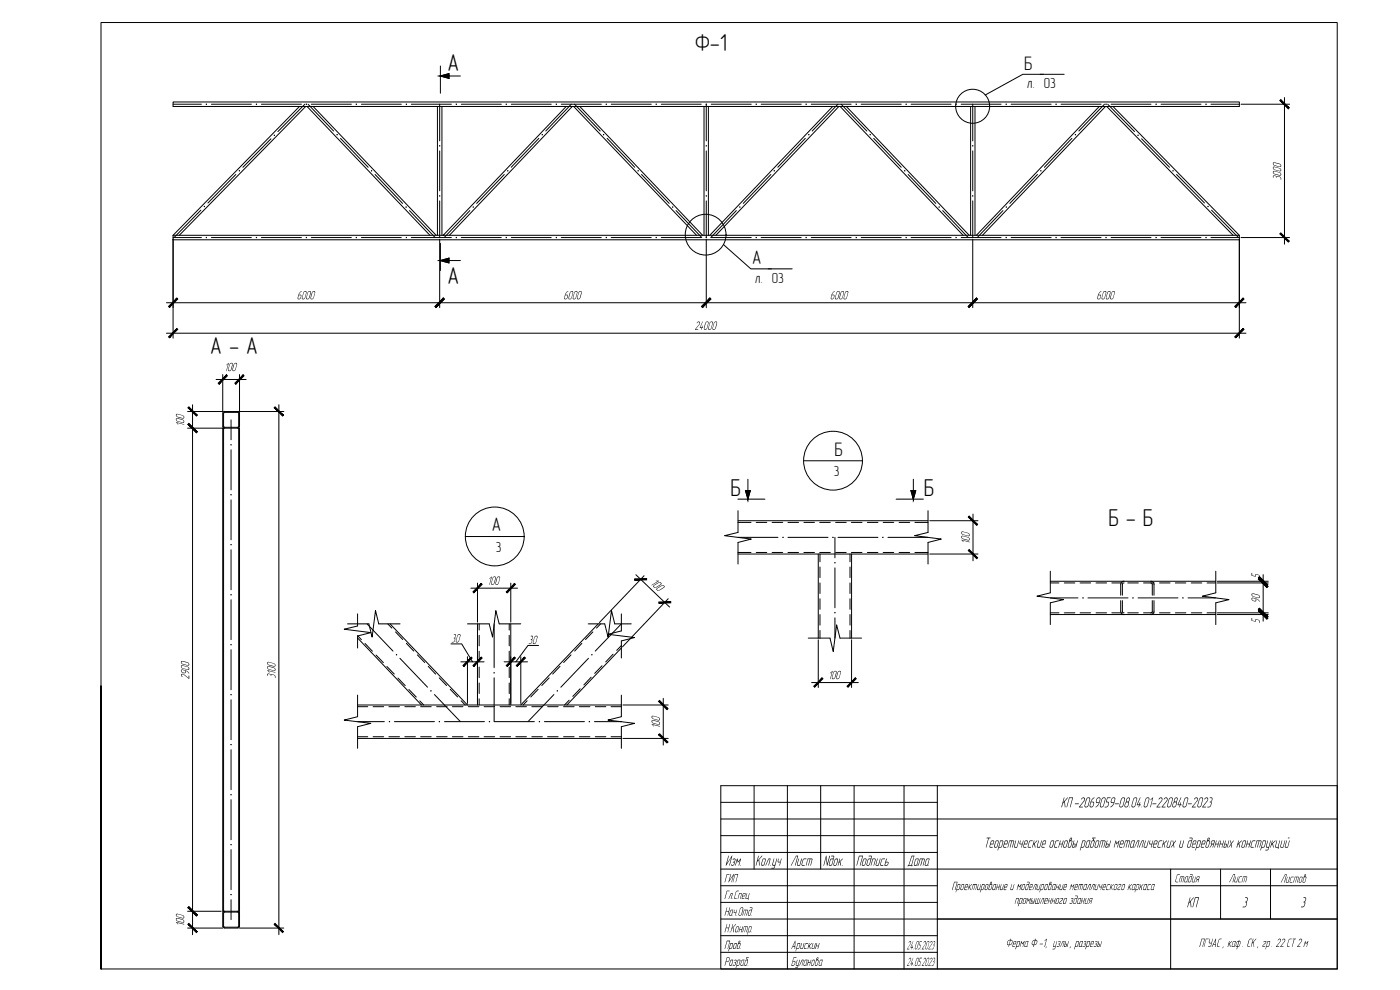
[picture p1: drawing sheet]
<svg xmlns="http://www.w3.org/2000/svg" width="420mm" height="297mm" viewBox="0 0 420 297" stroke-linecap="round" stroke-linejoin="round" font-family="sans-serif">
<!-- layer: 0 -->
<g fill="none" stroke="#000" stroke-width=".3">
<path d="M132.2 19.8v8.2M51.9 30.6h320v1.3h-320zM51.9 31.3h8.6M63.5 31.3h11.9M78.4 31.3h12.1M89.9 31.9l-38 38.7M91.5 31.3l-8.1 8.2M91.7 31.9l-37.9 38.7M92.2 31.9l36.8 38.7M92.5 31.3l7.6 8M93.4 31.3h12.1M94 31.9l36.9 38.7"/>
<path d="M108.5 31.3h11.9M123.4 31.3h12.1M131.3 31.9v38.7M132 31.3v11M132.2 22.8l2.5-.7v1.4zM132.6 31.9v38.7M134.7 22.8h3.5M138.4 31.3h12.1M153.5 31.3h11.9M168.4 31.3h12.1M169.9 31.9l-36.9 38.7h1.9l36.8-38.7M171.4 31.3l-7.6 8"/>
<path d="M172.2 31.9l36.8 38.7M172.4 31.3l7.7 8M174 31.9l36.9 38.7M183.4 31.3h12.1M198.5 31.3h11.9M211.3 31.9v38.7M212 31.3v11M212.6 31.9v38.7M213.4 31.3h12.1M228.4 31.3h12.1M243.5 31.3h11.9M249.9 31.9l-36.9 38.7"/>
<path d="M251.5 31.3l-7.7 8M251.8 31.9l-37 38.7M252.1 31.9l37 38.7M252.4 31.3l7.7 8M254 31.9l36.9 38.7M258.4 31.3h12.1M273.4 31.3h12.1M288.5 31.3h11.9M291.3 31.9v38.7M291.9 31.3v11M292.6 31.9v38.7M303.4 31.3h12.1"/>
<path d="M312.2 22.3h.9M318.4 31.3h12.1M329.9 31.9l-36.9 38.7M331.5 31.3l-7.7 8M331.8 31.9l-36.9 38.7M332.1 31.9l38 38.7M332.4 31.3l8.1 8.2M333.5 31.3h11.9M334 31.9l37.9 38.7M348.4 31.3h12M363.4 31.3h8.5M70.8 52.4l-8.4 8.5"/>
<path d="M81.3 41.6l-8.4 8.6M102.2 41.5l8.3 8.7M112.6 52.4l8.2 8.6M132 45.3v12M151.3 52.4l-8.3 8.6M161.7 41.5l-8.3 8.7M182.2 41.5l8.3 8.7M192.5 52.4l8.3 8.6M212 45.3v12M231.4 52.4l-8.3 8.6M241.7 41.5l-8.3 8.7M262.2 41.5l8.3 8.7"/>
<path d="M272.5 52.4l8.3 8.6M291.9 45.3v12M311.4 52.4l-8.3 8.6M321.7 41.5l-8.3 8.7M342.6 41.6l8.4 8.6M353.1 52.4l8.4 8.5M51.9 70.6v1.4h320v-1.4h-237M51.9 70.6h81.1M51.9 71.3h8.6M60.3 63.1l-8.1 8.2M63.5 71.3h11.9M78.4 71.3h12.1"/>
<path d="M93.4 71.3h12.1M108.5 71.3h11.9M122.9 63.2l7.7 8.1M123.4 71.3h12.1M132 60.3v11M132.2 78.2l2.5-.7v1.4zM132.2 73v8.2M134.7 78.2h3.5M138.4 71.3h12.1M141 63.2l-7.7 8.1M153.5 71.3h11.9M168.4 71.3h12.1"/>
<path d="M183.4 71.3h12.1M198.5 71.3h11.9M202.9 63.2l7.7 8.1M212 60.3v11M213.4 71.3h12.1M221 63.2l-7.7 8.1M228.4 71.3h12.1M243.5 71.3h11.9M258.4 71.3h12.1M273.4 71.3h12.1M282.9 63.2l7.7 8.1M288.5 71.3h11.9"/>
<path d="M291.9 60.3v11M301 63.2l-7.7 8.1M303.4 71.3h12.1M318.4 71.3h12.1M333.5 71.3h11.9M348.4 71.3h12M363.4 71.3h8.5M363.6 63.1l8.1 8.2M230.5 80.7h1M66.8 128.5h5.1v144.9h-5.1zM67.1 123.9v4.1M67.1 128.5v144.9"/>
<path d="M67.1 127.9l.3 .3M67.4 128.2h4M67.4 123.7h4M67.4 123.5h4M67.4 123.4l-.6 .5 .1 4 .5 .5M67.4 123.7l-.3 .2M69.3 126v5.9M69.3 134.9v12.1M71.4 123.7l.2 .2v4l-.2 .3M71.4 123.4l.5 .5v4l-.5 .5M71.6 128.5v144.9M69.3 150v12"/>
<path d="M221.4 149.8h8.2M221.5 153.2v6.6l-4 .9 8 1-4 1.1v6.4M221.5 156.7h3.9M221.5 156.2h57M223.7 147.2h1.5l-.7 2.6zM224.5 143.8v3.4M226.9 156.7h3.2M231.7 156.7h3.2M236.5 156.7h3.1M241.3 156.7h3.1M246 156.7h3.2M250.8 156.7h3.2"/>
<path d="M255.5 156.7h3.2M260.3 156.7h3.2M265 156.7h3.2M268.9 149.8h8.2M269.8 156.7h3.2M273.4 147.2h1.4l-.7 2.6zM274.1 143.8v3.4M274.6 156.7h3.9M278.5 153.2v6.6l-4 .9 8 1-4 1.1v6.4M69.3 165v11.9M69.3 179.9v12M221.5 165.8h3.9"/>
<path d="M221.5 166.2h57M221.5 161.2h12M226.9 165.8h3.2M231.7 165.8h3.2M236.5 165.8h3.1M236.5 161.2h12M241.3 165.8h3.1M245.6 166.2v25.3M246 165.8h3.2M246.1 166.2v2.4M246.1 170.1v3.2M246.1 174.9v3.2"/>
<path d="M246.1 179.6v3.2M250.6 161.2v6.2M250.6 170.4v12M250.8 165.8h3.2M251.5 161.2h12M255.1 166.2v2.4M255.1 170.1v3.2M255.1 174.9v3.2M255.1 179.6v3.2M255.5 165.8h3.2M255.6 166.2v25.3M260.3 165.8h3.2"/>
<path d="M265 165.8h3.2M266.5 161.2h12M269.8 165.8h3.2M274.6 165.8h3.9M315.2 171.4v6.5l-4 1 8 1-4 1v6.5M315.2 174.9h2.6M315.2 174.4h49.7M315.2 179.4h8.3M319.4 174.9h3.2M324.1 174.9h3.2M326.5 179.4h12M328.9 174.9h3.2"/>
<path d="M333.7 174.9h3.1M337.4 174.9l-.6 .3v3.4M337.4 174.4a.94 .94 0 0 0-1.1 1v3.2M338.5 174.9h3.1M341.5 179.4h12M343.2 174.9h3.2M345.4 174.9l.4 .3v3.4M345.4 174.4a.93 .93 0 0 1 .9 1v3.2M348 174.9h3.2M352.7 174.9h3.2M356.5 179.4h8.4M357.5 174.9h3.2"/>
<path d="M362.2 174.9h2.7M364.9 171.4v6.5l-4.1 1 8.1 1-4 1v6.5M69.3 194.9v12.1M104.3 187.2h6.4l1 4 1-8 1 4h6.4M107.3 184.2v3.6l-4 1 8 1-4 1v3.6M107.3 190.7l1.2 1.2M107.3 191.4l19.2 20.1M109.6 193.1l2.2 2.3M110.2 187.2l7.7 8.2M112.9 196.5l2.2 2.3M116.1 200l2.2 2.3M116.4 187.2l1.2 1.3"/>
<path d="M117.1 187.2l23.2 24.3M118.7 189.6l2.2 2.3M120 197.5l8.3 8.7M122 193l2.2 2.4M125.3 196.5l2.2 2.3M128.5 199.9l2.2 2.4M140.3 187.2h6.5l1 4 1-8 1 4h6.5M143.3 187.2v24.3M143.8 187.2v1.8M143.8 190.6v3.2M143.8 195.4v3.2M148.3 187.2v13.1"/>
<path d="M152.8 187.2v1.8M152.8 190.6v3.2M152.8 195.4v3.2M153.3 187.2v24.3M168.1 199.9l-2.2 2.4M171.4 196.5l-2.2 2.3M174.6 193l-2.1 2.4M176.5 187.2h5l1 4 1-8 1 4h4.9M176.6 197.5l-8.3 8.7M177.9 189.6l-2.2 2.3M179.5 187.2l-23.2 24.3M180.3 187.2l-1.3 1.3"/>
<path d="M180.7 199.8l-2.2 2.2M184 196.3l-2.2 2.3M186.5 184.2v5.1l-4 1 8 1-4 1v5.1M186.5 193.7l-1.4 1.4M186.5 194.4l-16.4 17.1M186.5 187.2l-7.9 8.2M242.6 191.5h6.5l1 4 1-8 1 4h6.5M246.1 184.4v3.2M246.1 189.2v2.3M250.6 185.4v6.1M255.1 184.4v3.2M255.1 189.2v2.3"/>
<path d="M315.2 183.9h2.6M315.2 184.4h49.7M319.4 183.9h3.2M324.1 183.9h3.2M328.9 183.9h3.2M333.7 183.9h3.1M336.3 180.2v3.2a.94 .94 0 0 0 1.1 1M336.8 180.2v3.3l.6 .4M338.5 183.9h3.1M343.2 183.9h3.2M345.8 180.2v3.3l-.4 .4M346.3 180.2v3.2a.94 .94 0 0 1-.9 1"/>
<path d="M348 183.9h3.2M352.7 183.9h3.2M357.5 183.9h3.2M362.2 183.9h2.7M30.3 205.8v84.9v-283.9h371v283.9h-371M69.3 210v11.9M107.3 208.6v6.4l-4 1.1 8 .9-4 1v6.5M107.3 212h3.1M107.3 211.5h79.2M107.3 216.5h8.1M112 212h3.1M116.7 212h3.2"/>
<path d="M118.4 216.5h12M119.4 203.4l2.2 2.3M121.5 212h3.2M122.7 206.9l2.2 2.3M126 210.3l1.2 1.2M126.2 212h3.2M130.4 208.4l7.8 8.1M131 212h3.2M131.8 203.4l2.2 2.3M133.4 216.5h12M135.1 206.8l2.2 2.3M135.8 212h3.1"/>
<path d="M138.4 210.3l1.2 1.2M140.5 212h3.2M143.8 200.1v3.2M143.8 204.9v3.2M143.8 209.7v1.8M145.3 212h3.2M148.3 203.4v13.1M148.4 216.5h12M150.1 212h3.1M152.8 200.1v3.2M152.8 204.9v3.2M152.8 209.7v1.8"/>
<path d="M154.8 212h3.2M158.2 210.3l-1.2 1.2M159.6 212h3.2M161.5 206.8l-2.2 2.3M163.4 216.5h12M164.3 212h3.2M164.8 203.4l-2.2 2.3M166.2 208.4l-7.7 8.1M169.1 212h3.2M170.8 210.1l-1.4 1.4M173.9 212h3.1M174.1 206.7l-2.2 2.2"/>
<path d="M177.4 203.2l-2.2 2.3M178.4 216.5h8.1M178.6 212h3.2M183.4 212h3.1M186.5 208.6v6.4l-4 1.1 8 .9-4 1v6.5M69.3 224.9v12M69.3 239.9v12.1M107.3 221.1h3.1M107.3 221.6h79.2M112 221.1h3.1M116.7 221.1h3.2M121.5 221.1h3.2"/>
<path d="M126.2 221.1h3.2M131 221.1h3.2M135.8 221.1h3.1M140.5 221.1h3.2M145.3 221.1h3.2M150.1 221.1h3.1M154.8 221.1h3.2M159.6 221.1h3.2M164.3 221.1h3.2M169.1 221.1h3.2M173.9 221.1h3.1M178.6 221.1h3.2"/>
<path d="M183.4 221.1h3.1M216.3 235.7h185v55h-185zM226.3 235.7v25.1M236.3 235.7v55M246.3 235.7v25.1M256.3 235.7v55M271.3 235.7v55M281.3 235.7v55M69.3 254.9v12M216.3 245.7h185M216.3 250.7h65M216.3 255.8h65"/>
<path d="M216.3 240.7h65M66.9 277.9l.5 .5 4 .1M67.1 273.9v4M67.1 277.9l.3 .3M67.4 278.2h4M67.4 273.4l-.5 .5-.1 4M69.3 269.9v6M71.4 273.7h-4l-.3 .2M71.4 273.7l.2 .2v4M71.4 273.4l.5 .5v4M71.6 277.9l-.2 .3M71.9 277.9l-.5 .5"/>
<path d="M216.3 270.7h65M216.3 275.7h185M216.3 265.8h65M216.3 260.8h185M351.3 265.8h50M351.3 260.8v29.9M366.3 260.8v14.9M381.3 260.8v14.9M216.3 280.7h65M216.3 285.7h65"/>
<circle cx="250" cy="138.2" r="8.8"/>
<circle cx="148.5" cy="161" r="8.8"/>
</g>
<g fill="#000" stroke="#000" stroke-width=".3">
<path d="M121.9 31.3h.1zM136.9 31.3h.1zM151.8 31.3h.2zM166.9 31.3h.1zM196.8 31.3h.2zM226.9 31.3h.1zM316.9 31.3h.1zM361.9 31.3h.1zM71.8 51.3h.1zM82.3 40.6h.1zM131.9 58.8h.1zM131.9 43.8h.1z"/>
<path d="M152.3 51.3h.2zM162.6 40.4h.2zM191.4 51.3h.2zM211.9 43.8h.1zM261.1 40.4h.1zM291.8 58.8h.2zM291.8 43.8h.2zM121.9 71.3h.1zM136.9 71.3h.1zM151.8 71.3h.2zM181.9 71.3h.1zM196.8 71.3h.2z"/>
<path d="M211.9 71.3h.1zM226.9 71.3h.1zM271.9 71.3h.1zM281.8 62.1h.1zM316.9 71.3h.1zM346.9 71.3h.1zM362.5 62h.1zM69.3 133.5h.1zM69.3 178.4v.1zM249.9 161.2h.2zM69.3 193.4h.1zM131.8 216.5h.2z"/>
<path d="M148.2 201.9h.2zM176.8 216.5h.2zM69.3 238.4h.1zM69.3 223.4h.1zM69.3 268.4h.1z"/>
<path d="M132.2 22.8h2.5v-.7zM132.2 22.8h2.5v.7z"/>
<path d="M384.1 30.2l2.5 2.5 .3-.3zM384.4 29.9l2.5 2.5-2.8-2.2z"/>
<path d="M132.2 78.2h2.5v-.7zM132.2 78.2h2.5v.7z"/>
<path d="M384.4 69.9l-.3 .2 2.8 2.3zM384.1 70.1l2.8 2.3-.3 .2z"/>
<path d="M53.1 98.6l-2.3 2.7 2.5-2.5zM53.1 98.6l-2.3 2.7-.2-.2z"/>
<path d="M53.1 89.4l-2.3 2.8 2.5-2.5zM50.6 91.9l2.5-2.5-2.3 2.8z"/>
<path d="M130.6 91.9l.3 .3 2.2-2.8zM133.1 89.4l.2 .3-2.4 2.5z"/>
<path d="M133.1 89.4l-2.2 2.8 2.4-2.5zM130.6 91.9l2.5-2.5-2.2 2.8z"/>
<path d="M210.6 91.9l.2 .3 2.3-2.8zM213.1 89.4l.2 .3-2.5 2.5z"/>
<path d="M213.1 89.4l-2.3 2.8 2.5-2.5zM213.1 89.4l-2.3 2.8-.2-.3z"/>
<path d="M290.6 91.9l.2 .3 2.3-2.8zM293.1 89.4l.2 .3-2.5 2.5z"/>
<path d="M293.1 89.4l-2.3 2.8 2.5-2.5zM293.1 89.4l-2.3 2.8-.2-.3z"/>
<path d="M370.5 91.9l.3 .3 2.3-2.8zM373.1 89.4l.2 .3-2.5 2.5z"/>
<path d="M68 112.5l-2.3 2.8 2.5-2.5zM68 112.5l-2.3 2.8-.2-.3z"/>
<path d="M70.5 115l.2 .3 2.3-2.8zM73 112.5l.2 .3-2.5 2.5z"/>
<path d="M370.5 101.1l.3 .2 2.3-2.7zM373.1 98.6l.2 .2-2.5 2.5z"/>
<path d="M56.4 127.3l2.8 2.3-2.5-2.5zM56.4 127.3l2.8 2.3-.3 .2z"/>
<path d="M56.4 127.3l2.5 2.5 .3-.2zM56.4 127.3l.3-.2 2.5 2.5z"/>
<path d="M56.4 122.3l2.5 2.5 .3-.2zM56.7 122.1l2.5 2.5-2.8-2.3z"/>
<path d="M82.3 122.3l2.5 2.5 .2-.2zM82.3 122.3l.2-.2 2.5 2.5z"/>
<path d="M223.7 147.2l.8 2.6v-2.6zM224.5 147.2h.7l-.7 2.6z"/>
<path d="M273.4 147.2l.7 2.6v-2.6zM274.1 147.2h.7l-.7 2.6z"/>
<path d="M290.6 155.1l2.5 2.5 .3-.2zM290.9 154.8l2.5 2.6-2.8-2.3z"/>
<path d="M144.4 175.1l-2.2 2.8 2.5-2.6zM144.4 175.1l-2.2 2.8-.3-.3z"/>
<path d="M151.9 177.6l.3 .3 2.2-2.8zM154.4 175.1l.3 .2-2.5 2.6z"/>
<path d="M190.5 174.1l3.6-.1v-.4zM190.5 173.7l3.6-.1-3.6 .5z"/>
<path d="M290.6 165.1l2.8 2.3-2.5-2.5zM290.6 165.1l2.8 2.3-.3 .2z"/>
<path d="M377.7 173.8l2.8 2.2-2.5-2.5zM377.7 173.8l2.8 2.2-.3 .3z"/>
<path d="M377.7 173.8l2.5 2.5 .3-.3zM377.7 173.8l.3-.3 2.5 2.5z"/>
<path d="M377.7 173.3l2.5 2.5 .3-.3zM377.7 173.3l.3-.3 2.5 2.5z"/>
<path d="M141.4 197.2l-2.2 2.7 2.5-2.5zM141.4 197.2l-2.2 2.7-.3-.2z"/>
<path d="M141.9 199.7l.3 .2 2.2-2.7zM144.4 197.2l.3 .2-2.5 2.5z"/>
<path d="M154.4 197.2l-2.2 2.7 2.5-2.5zM154.4 197.2l-2.2 2.7-.3-.2z"/>
<path d="M154.9 199.7l.3 .2 2.2-2.7zM157.4 197.2l.3 .2-2.5 2.5z"/>
<path d="M197.7 180.6v.4l3.6-.5zM197.7 181l3.6-.5v.4z"/>
<path d="M378 183l-.3 .3 2.8 2.2zM377.7 183.3l2.8 2.2-.3 .3z"/>
<path d="M377.7 182.8l2.8 2.2-2.5-2.5zM377.7 182.8l2.8 2.2-.3 .3z"/>
<path d="M377.7 182.8l2.5 2.5 .3-.3zM377.7 182.8l.3-.3 2.5 2.5z"/>
<path d="M197.7 210.4l2.5 2.5 .2-.2zM197.7 210.4l.3-.2 2.4 2.5z"/>
<path d="M246.7 203.4l-2.2 2.7 2.5-2.4zM246.7 203.4l-2.2 2.7-.3-.2z"/>
<path d="M254.2 205.9l.3 .2 2.2-2.7zM256.7 203.4l.3 .3-2.5 2.4z"/>
<path d="M197.7 220.4l2.7 2.3-2.4-2.5zM197.7 220.4l2.7 2.3-.2 .2z"/>
<path d="M56.7 277.1l-.3 .2 2.8 2.3zM56.4 277.3l2.8 2.3-.3 .2z"/>
<path d="M56.7 272.1l-.3 .2 2.8 2.3zM56.4 272.3l2.8 2.3-.3 .2z"/>
<path d="M56.4 272.3l2.5 2.5 .3-.2zM56.7 272.1l2.5 2.5-2.8-2.3z"/>
<path d="M82.5 277.1l-.2 .2 2.7 2.3zM82.3 277.3l2.7 2.3-.2 .2z"/>
<circle cx="61.9" cy="31.3" r=".07"/>
<circle cx="77" cy="31.3" r=".07"/>
<circle cx="92" cy="31.3" r=".07"/>
<circle cx="106.9" cy="31.3" r=".07"/>
<circle cx="182" cy="31.3" r=".07"/>
<circle cx="212" cy="31.3" r=".07"/>
<circle cx="241.9" cy="31.3" r=".07"/>
<circle cx="257" cy="31.3" r=".07"/>
<circle cx="272" cy="31.3" r=".07"/>
<circle cx="286.9" cy="31.3" r=".07"/>
<circle cx="302" cy="31.3" r=".07"/>
<circle cx="331.9" cy="31.3" r=".07"/>
<circle cx="347" cy="31.3" r=".07"/>
<circle cx="101.2" cy="40.4" r=".07"/>
<circle cx="111.5" cy="51.2" r=".07"/>
<circle cx="181.2" cy="40.4" r=".07"/>
<circle cx="212" cy="58.8" r=".07"/>
<circle cx="232.4" cy="51.2" r=".07"/>
<circle cx="242.7" cy="40.4" r=".07"/>
<circle cx="271.5" cy="51.2" r=".07"/>
<circle cx="312.4" cy="51.2" r=".07"/>
<circle cx="322.8" cy="40.4" r=".07"/>
<circle cx="341.6" cy="40.6" r=".07"/>
<circle cx="352.1" cy="51.2" r=".07"/>
<circle cx="61.9" cy="71.3" r=".07"/>
<circle cx="77" cy="71.3" r=".07"/>
<circle cx="92" cy="71.3" r=".07"/>
<circle cx="106.9" cy="71.3" r=".07"/>
<circle cx="121.9" cy="62.1" r=".07"/>
<circle cx="167" cy="71.3" r=".07"/>
<circle cx="222" cy="62.1" r=".07"/>
<circle cx="241.9" cy="71.3" r=".07"/>
<circle cx="257" cy="71.3" r=".07"/>
<circle cx="286.9" cy="71.3" r=".07"/>
<circle cx="302" cy="71.3" r=".07"/>
<circle cx="302" cy="62.1" r=".07"/>
<circle cx="331.9" cy="71.3" r=".07"/>
<circle cx="362" cy="71.3" r=".07"/>
<circle cx="69.4" cy="148.4" r=".07"/>
<circle cx="69.4" cy="163.4" r=".07"/>
<circle cx="235" cy="161.2" r=".07"/>
<circle cx="250.6" cy="168.8" r=".07"/>
<circle cx="325" cy="179.4" r=".07"/>
<circle cx="340" cy="179.4" r=".07"/>
<circle cx="355" cy="179.4" r=".07"/>
<circle cx="119" cy="196.4" r=".07"/>
<circle cx="177.6" cy="196.4" r=".07"/>
<circle cx="250.6" cy="183.8" r=".07"/>
<circle cx="69.4" cy="208.4" r=".07"/>
<circle cx="116.9" cy="216.5" r=".07"/>
<circle cx="129.3" cy="207.3" r=".07"/>
<circle cx="146.9" cy="216.5" r=".07"/>
<circle cx="161.9" cy="216.5" r=".07"/>
<circle cx="167.3" cy="207.3" r=".07"/>
<circle cx="69.4" cy="253.4" r=".07"/>
</g>
<g fill="#fff" stroke="#fff" stroke-width=".3">
<path d="M208.6 9.9l12.4 5.6h-12.4zM208.6 9.9l12.4 5.6v-5.6z"/>
<path d="M134 16l3.5 5.6h-3.5zM134 16l3.5 5.6v-5.6z"/>
<path d="M134 79.8l3.5 5.6h-3.5zM134 79.8l3.5 5.6v-5.6z"/>
<path d="M63.1 100.8l15 5.6h-15zM63.1 100.8l15 5.6v-5.6z"/>
<path d="M218.9 143.4l3.1 5.6h-3.1zM218.9 143.4l3.1 5.6v-5.6z"/>
<path d="M276.9 143.4l3.2 5.6h-3.2zM276.9 143.4l3.2 5.6v-5.6z"/>
<path d="M332.7 152.3l14.2 5.7h-14.2zM332.7 152.3l14.2 5.7v-5.7z"/>
</g>
<!-- layer: AS_INS_ON -->
<g fill="none" stroke="#000" stroke-width=".3">
<path d="M319.4 22.3h-12.4l-11.3 6.2M217.1 73.4l8.2 7.3h12.4M241.1 138.2h17.7M139.7 161h17.6"/>
<circle cx="291.9" cy="31.9" r="5.1"/>
<circle cx="211.8" cy="70.4" r="6.1"/>
</g>
<!-- layer: AS_DIM_ON -->
<path d="M208.2 96.2l7.4 3.1h-7.4zM208.2 96.2l7.4 3.1v-3.1z" fill="#fff" stroke="#fff" stroke-width=".3"/>
<g fill="none" stroke="#000" stroke-width=".3">
<path d="M372.4 31.3h14.6M385.5 29.3v44M51.9 71.8v29.7M132 71.8v20.5M212 71.8v20.5M291.9 71.8v20.5M371.9 71.8v29.7M372.4 71.3h14.6M50 90.8h323.9M50 100h323.9M64.9 113.9h9M66.8 112.4v11.1h-10.5"/>
<path d="M71.9 112.4v11.1h13.3M56.3 128.5h10.5M57.8 121.4v159M83.7 121.4v159M279 156.2h14.5M292 154.2v14.1M141.3 176.5h14M143.3 174.9v11.8M153.3 174.9v11.8M190.8 172.5l10.2 9.6M193.3 172.7l-13.4 14.1M200.5 179.6l-13.7 14.5"/>
<path d="M279 166.2h14.5M365.3 174.9h15.3M365.3 174.4h15.3M379.1 172.4v14M135.3 193.2h3.3l3.2 5.4M138.3 198.6h7M140.3 197v14.1M143.3 197v14.1M151.3 198.6h7M153.3 197v14.1M156.3 197v14.1M161.6 193.7h-3.1l-3.7 4.9"/>
<path d="M245.6 192v14.3M255.6 192v14.3M365.3 184.4h15.3M365.3 183.9h15.3M186.9 211.5h13.6M199.1 209.5v14M243.6 204.8h14M186.9 221.6h13.6M56.3 278.5h10.5M56.3 273.4h10.1M71.9 278.5h13.3"/>
</g>
<g font-size="7.3">
<text x="208.5" y="15.2">Ф-1</text>
<text x="134.3" y="21.3">А</text>
<text x="134.3" y="85.1">А</text>
<text x="63" y="106.1">А - А</text>
<text x="219.2" y="148.7">Б</text>
<text x="277.2" y="148.7">Б</text>
<text x="332.7" y="157.7">Б - Б</text>
</g>
<g font-size="5.9">
<text x="307.4" y="20.9">Б</text>
<text x="225.8" y="79.3">А</text>
<text x="250.5" y="136.7">Б</text>
<text x="147.6" y="159.4">А</text>
</g>
<g font-size="4.8">
<text x="318.3" y="242.3">КП-2069059-08.04.01-220840-2023</text>
<text x="295.1" y="254.3">Теоретические основы работы металлических и деревянных конструкций</text>
<text x="217.6" y="259.7">Изм.</text>
<text x="226.6" y="259.7">Кол.уч</text>
<text x="237.2" y="259.7">Лист</text>
<text x="246.9" y="259.7">Nдок.</text>
<text x="256.8" y="259.7">Подпись</text>
<text x="272.3" y="259.7">Дата</text>
<text x="356.2" y="272.2">КП</text>
<text x="372.7" y="272.2">3</text>
<text x="390.2" y="272.2">3</text>
</g>
<g font-size="4.4">
<text x="308.2" y="26.5">л. 03</text>
<text x="226.6" y="84.9">л. 03</text>
<text x="250.3" y="142.9">3</text>
<text x="148.8" y="165.7">3</text>
</g>
<g font-size="4">
<text x="384.5" y="54.1" transform="rotate(-90 384.5 54.1)">3000</text>
<text x="89" y="89.8">6000</text>
<text x="169" y="89.8">6000</text>
<text x="249" y="89.8">6000</text>
<text x="329.1" y="89.8">6000</text>
<text x="208.4" y="99">24000</text>
<text x="67.3" y="111.4">100</text>
<text x="55.3" y="128" transform="rotate(-90 55.3 128)">100</text>
<text x="291" y="163.3" transform="rotate(-90 291 163.3)">100</text>
<text x="378.1" y="173.6" transform="rotate(-90 378.1 173.6)">5</text>
<text x="146.3" y="175.5">100</text>
<text x="195.1" y="175.2" transform="rotate(44 195.1 175.2)">100</text>
<text x="378.1" y="181" transform="rotate(-90 378.1 181)">90</text>
<text x="378.1" y="187.1" transform="rotate(-90 378.1 187.1)">5</text>
<text x="135.4" y="192.8">30</text>
<text x="158.5" y="193.2">30</text>
<text x="56.8" y="203.9" transform="rotate(-90 56.8 203.9)">2900</text>
<text x="82.7" y="203.6" transform="rotate(-90 82.7 203.6)">3100</text>
<text x="248.5" y="203.8">100</text>
<text x="198" y="218.6" transform="rotate(-90 198 218.6)">100</text>
<text x="217.3" y="264.7">ГИП</text>
<text x="217.3" y="269.7">Гл.Спец</text>
<text x="285.5" y="267.1">Проектирование и моделирование металлического каркаса</text>
<text x="352.5" y="264.7">Стадия</text>
<text x="368.8" y="264.7">Лист</text>
<text x="384.3" y="264.8">Листов</text>
<text x="217.3" y="274.7">Нач.Отд.</text>
<text x="304.4" y="271.2">промышленного здания</text>
<text x="55.3" y="278" transform="rotate(-90 55.3 278)">100</text>
<text x="217.3" y="279.7">Н.Контр.</text>
<text x="217.3" y="284.7">Пров.</text>
<text x="237.3" y="284.7">Арискин</text>
<text x="272" y="284.8">24.05.2023</text>
<text x="301.8" y="284.1">Ферма Ф-1, узлы, разрезы</text>
<text x="359.8" y="284.1">ПГУАС, каф. СК, гр. 22СТ2м</text>
<text x="217.3" y="289.8">Разраб.</text>
<text x="237.3" y="289.8">Буланова</text>
<text x="272" y="289.8">24.05.2023</text>
</g>
</svg>
